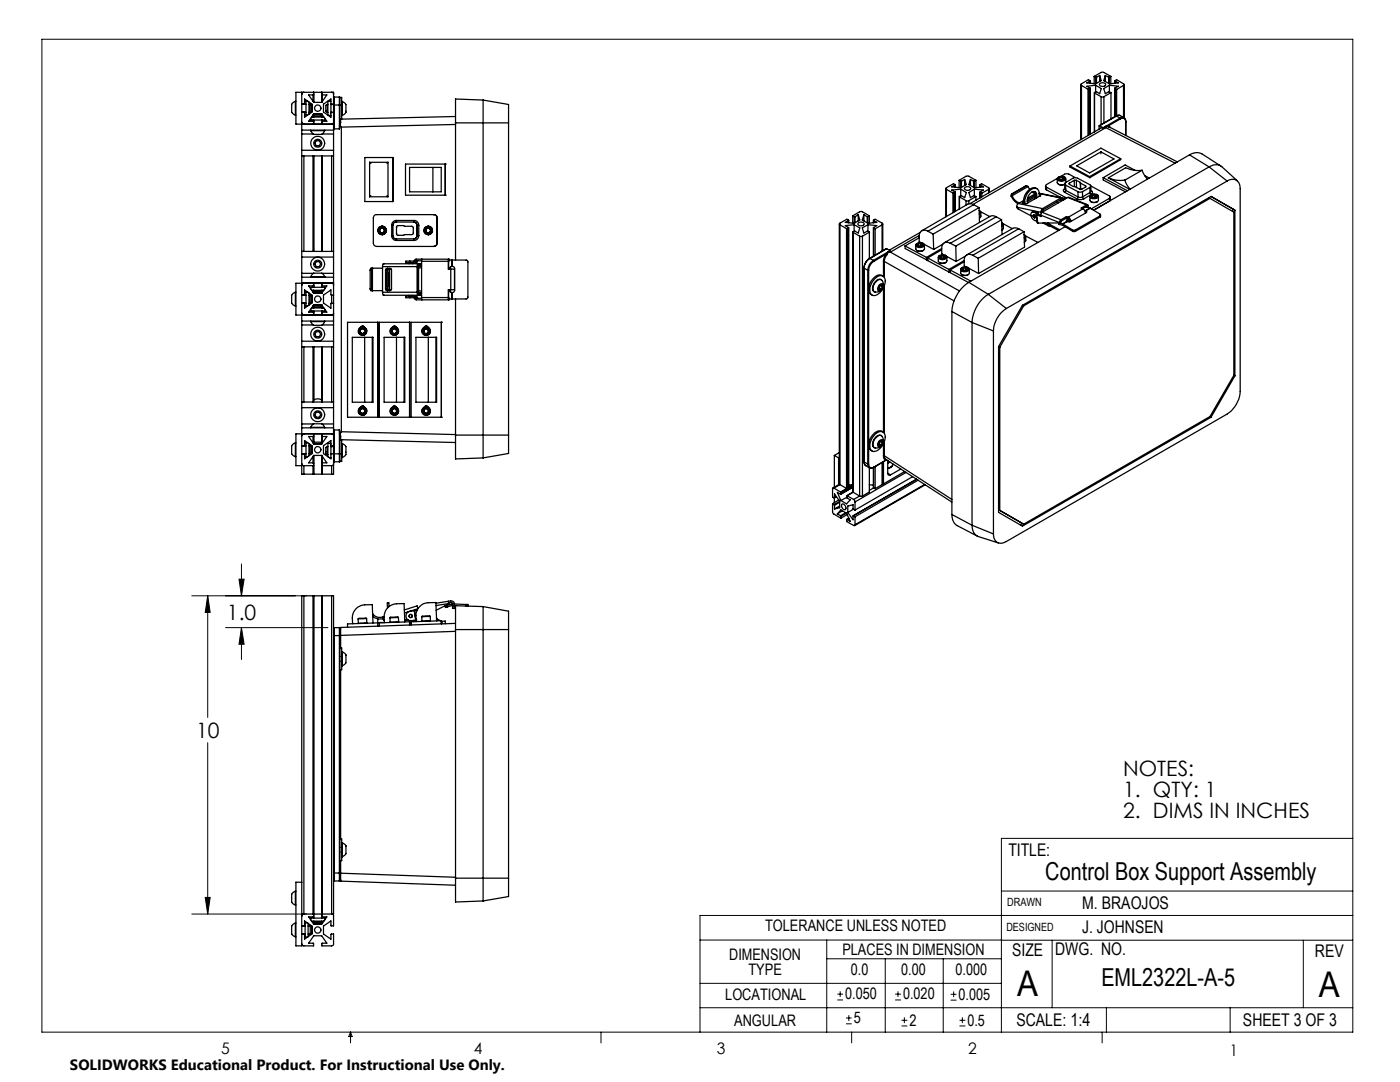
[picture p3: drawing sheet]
<svg xmlns="http://www.w3.org/2000/svg" width="279mm" height="216mm" viewBox="0 0 279 216" stroke-linecap="round" stroke-linejoin="round" font-family="sans-serif">
<g fill="none" stroke="#000" stroke-width=".2">
<path d="M8.4 7.8h261.6v198.2h-261.6zM38.3 118.9h22.9M41.5 118.9v24.3M41.5 118.9l.4 3.3h-.9zM47.7 115.6h1l-.5 3.3zM48.2 112.5v6.4M45 125.2h20.4M48.2 125.2v6.4M48.2 125.2l.5 3.4h-1zM41.5 148.2v34.2M41 179.1h.9l-.4 3.3zM199.8 177.8h70.2"/>
<path d="M270 167.3h-70.2v38.7M38.3 182.4h22.9M139.7 187.6h60.2M139.7 196.2h60.1M165 187.6v18.4M165 191.3h34.8M167.1 199.5h1.1M167.1 198.4h1.1M167.7 197.8v1.1M176.7 191.3v14.7M178.6 199.5h1.2M178.6 198.4h1.2"/>
<path d="M179.2 197.8v1.1M188.2 191.3v14.7M189.7 199.6h1.2M189.7 198.4h1.2M190.3 197.8v1.2M199.8 187.6h70.2M210 187.6v13.5M260.1 187.6v13.5M270 182.7h-130.3v23.3M70 206v2.1M70 206l.3 .8h-.7zM119.9 206v2.1"/>
<path d="M139.7 201.1h130.3M168.8 204.3h1.2M168.8 203.1h1.2M169.4 202.6v1.1M170 206v2.1M179.9 204.7h1.2M179.9 203.6h1.2M180.5 203v1.2M191.5 204.7h1.2M191.5 203.6h1.2M192.1 203v1.2M220 206v2.1"/>
<path d="M220.8 201.1v4.9M245.5 201.1v4.9"/>
</g>
<path d="M48.2 125.2l.5 3.4h-1zM47.7 115.6h1l-.5 3.3zM41.5 118.9l.4 3.3h-.9zM41 179.1h.9l-.4 3.3z" fill="#000"/>
<g fill="none" stroke="#000" stroke-width=".25">
<path d="M60.2 18.4h.4M60.2 18.4v6.4M60.2 18.4h-1.1v6.4h7.5M60.6 18.4l-.2 .1-.2 .3M60.6 18.4h5.6M62.5 18.9v1.3M62.5 18.9h-.9l1 1.5M62.6 18.8l-.1 .1M62.6 18.4v2M64.2 18.4v2M64.2 18.8l.1 .1M64.3 18.9v1.3"/>
<path d="M64.3 18.9h.9l-1 1.5M66.2 18.4l.3 .2 .1 .2M66.2 18.4h.4v76.2h-.4M66.7 19.4v1.6M66.7 19.4l-.1 .1M66.7 19.4h1M67.7 19.4v1.6M67.7 19.4l.1 .1M67.8 19.5l.4-.1v4.4M67.8 19.5v1.5M96.4 20l-5.5-.2v4.7M96.4 20v71.4"/>
<path d="M96.4 20l5.1 .8v3.7M215.7 16.9v11M215.8 17l1.3 .8M215.8 17v10.8M217.1 17.8h.2M217.1 17.8v9.2M217.3 17.8v9.2M217.5 16.2l-.3-.3-1.4 .9v.2M217.5 17.6l-.2 .2M217.5 16.2v.4M217.5 17.6v9.2M217.6 16.1v.5"/>
<path d="M217.6 17.6v9.2M218.4 15.2l1.5-.8h.3l1.5 .8M218.4 15.2v1.5M218.4 15.2l.3 .2M218.4 18.5v7.8M218.4 18.6l1.3 .7M218.4 18.6v7.7M218.7 17l1.1 .7-.3 1-.7-.4-.4 .3M218.7 17l-1.8 .2 .6 .4M218.7 17v1.3M218.7 15.4h.1M218.7 15.4v1.3"/>
<path d="M218.8 15.4v1.3M219.5 15.1l.3 1-1.1 .6-1.8-.2 .6-.3M219.5 15.1l-.7 .3M219.5 15.1v1.2M219.6 16.6l.4-.1 .6 .2a.58 .58 0 0 1-.6 .6 .58 .58 0 0 1-.5-.6zM219.7 19.3h.6M219.7 19.3v5.6M220.3 19.3v5.3M220.6 15.1l-.3 1 1.1 .6M220.6 15.1l.7 .3M220.6 15.1v1.2M221.3 15.4h.1"/>
<path d="M221.3 15.4v1.3M221.4 17l-1.1 .7 .3 1 .7-.4 .4 .2M221.4 17l1.8 .2-.7 .4M221.4 15.4v1.3M221.4 17v1.3M221.7 15.2l-.3 .2M221.7 15.2v1.5M221.7 18.5l-1.4 .8M221.7 18.5v5.2M222.5 16.1v.5M222.5 17.6v5.7M222.5 16.2l.3-.3 1.5 .9-.1 .2"/>
<path d="M222.5 16.2l.7 .3-1.8 .2M222.5 17.6l.3 .3M222.5 16.2v.4M222.5 17.6v5.6M222.8 17.9v5.2M224.2 17l-1.4 .9M224.2 17v6.4M224.4 16.9v6.6M58.9 20.2l-.3 .2a.92 .92 0 0 0-.4 1 1.12 1.12 0 0 0 .3 1.4l.4 .2M58.9 20.2v2.8M58.9 20.2h.2M58.9 23h.2"/>
<path d="M60.2 24.4l.2 .3 .2 .1M60.2 20.8l.6-.1v-.9l1.5 1v1.6l-1.5 1-.1-1M60.2 24.8v1.2M60.2 26v.7M60.2 30v1.1M60.2 26.7v3.3M60.2 31.1v19.1M60.2 22.4h.9M60.2 20.8h.9M60.2 24.8h6.4M60.2 26h6.4M60.2 30h6.4"/>
<path d="M60.2 31.1h6.4M60.2 26.7h2.3M60.6 22.4h.1M60.6 20.8h.1M60.6 31.1v19.1M61.4 20.2h-.3v2.8h.3M61.7 20.4v2.4M61.7 22.4h.2M61.7 20.8h.2M61.9 20.8v1.6M61.9 20.8l.3 .2v1.2l-.3 .2M62 26.1l.2 .3a.86 .86 0 0 0 1.1 .4 1.03 1.03 0 0 0 1.3-.3l.2-.4"/>
<path d="M62 23.6v.4h2.8v-.4M62 26.1h2.8M62 26v.1M62.2 23.4h2.4M62.5 24.2l.1 .1M62.5 22.9v.5M62.5 24v.2M62.5 31.1v19.1M62.6 24.7l-.1 .1M62.6 22.8v.6M62.6 24v.8M62.6 31.1v19.1"/>
<path d="M62.6 22.7v.7M62.6 22.7l-1 1.5h.9M62.6 22.7h1.6M62.6 20.4h1.6M62.8 22.8h1.2l.2 .3h-1.6zM63.1 28.1h.6l.3 .5-.3 .5h-.6l-.3-.5zM64.2 22.7v.7M64.2 24v.8M64.2 31.1v19.1M64.2 22.7l1 1.5h-.9M64.2 24.7l.1 .1M64.2 22.8v.6"/>
<path d="M64.3 26.7h2.3M64.3 24.2l-.1 .1M64.3 22.9v.5M64.3 24v.2M64.3 31.1v19.1M64.8 26v.1M65.3 20.8l-.3 .2v1.3l.3 .1M65.3 20.8v1.6M65.3 20.8h.1M65.3 22.4h.1M65.5 23h.5M66 20.7l.1 .1"/>
<path d="M66 20.2h-.6v2.8M66 20.7v1.8M66 20.7v-.9l-1.4 1v1.6l1.4 1v-.9M66 20.8h.6M66 22.4h.1M66.1 20.8h.5M66.2 20.8h.1M66.2 31.1v19.1M66.6 22.4l-.6 .1M66.6 24.4l-.1 .2-.3 .2M66.6 21h.1M66.6 25.7h.1"/>
<path d="M66.7 21v4.7M66.7 21h1M67.7 21h.1M67.7 21v4.7h-1M67.8 25l.3 .4M67.8 25h.1M67.8 24.4v.6M67.8 24.4l.2 .1M67.8 23.7l.2 .1M67.8 21v3.4M68 24.5l-.2 .5M68 23.8v.7"/>
<path d="M68.1 25.4v60.7M68.2 23h.1M68.2 20.2h.1M68.3 20.2l.2 .2a1.01 1.01 0 0 1 .5 1.3 1.06 1.06 0 0 1-.7 1.3M68.3 20.2v2.8M72.8 31.4h5.6v8.8h-5.6zM73.8 39.3h3.6M73.8 32.4h3.6M73.8 32.4v6.9M73.8 32.4l.2 .2M74 39l-.2 .3M77.2 39l.2 .3"/>
<path d="M77.4 32.4v6.9M77.4 32.4l-.2 .2M78.4 31.4v8.8M86.4 33.4h-4.7v4.9h4.7M86.4 33.4h1.7v4.9h-1.7M86.4 33.4v4.9M88.9 32.7h.1M88.9 38.9h.1M88.9 32.7v6.2M88.9 32.7h-8v6.2h8M90.9 24.5v27.4M90.9 24.5h10.6"/>
<path d="M90.9 23.2l-22.9 .6M90.9 24.8l-22.8 .6M101.5 24.5v62.3M188.8 37.6v5.7M188.9 37.8l1.3 .7M188.9 37.8v5.4M190.2 38.5h.1M190.2 38.5v3.9M190.3 38.5v3.9M190.6 36.9v.5M190.6 38.3v3.9M190.6 38.4l-.3 .1"/>
<path d="M191.4 36l1.7-.9 1.7 .9M191.4 36v1.4M191.4 36l.3 .2M191.5 39.2v2.5M191.5 39.3l1.3 .7M191.5 39.3v2.4M191.7 39.1l-.2 .2M191.7 37.7l1.2 .7-.4 1-.8-.3M191.7 37.7l-1.8 .2 .7 .5M191.7 37.5l-1.8-.2 .7-.4-.3-.2-1.4 .8-.1 .1 .1 .2M191.7 36.2h.2M191.7 36.2v1.3"/>
<path d="M191.7 37.7v1.4M191.9 36.2v1.2M192.5 37.5a.63 .63 0 0 1 .7-.3 .63 .63 0 0 1 .5 .5 .64 .64 0 0 1-.7 .3 .64 .64 0 0 1-.5-.5zM192.5 35.8l.4 1-1.2 .7M192.5 35.8l-.6 .4M192.5 35.8v1.2M193.7 35.8l.6 .4M193.7 35.8l-.3 1 1.1 .7M193.7 35.8v1.2M194.3 36.2h.2M194.3 36.2v1.2M194.5 37.7l-1.1 .7 .3 1 .8-.3"/>
<path d="M194.5 37.7l1.8 .2-.7 .5M194.5 39.1l.3 .1M194.5 36.2v1.3M194.5 37.7v1.4M194.8 39.2l-1.4 .8M194.8 36l-.3 .2M194.8 36v1.4M194.8 39.2v.8M195.6 36.9v.5M195.6 38.3v1.2M195.6 36.9l.3-.2 1.4 .8 .1 .1-.1 .2M195.6 36.9l.7 .4-1.8 .2"/>
<path d="M195.6 38.4l.3 .2M195.6 38.4v1.1M195.9 38.6v.7M197.3 37.8l-1.4 .8M197.3 37.8v.7M197.4 37.6v.8M201.8 39.2l.6 .8 .8 .6M202 38.7l-.2 .1v.4M202 39.1h.1M202 39.1a2.15 2.15 0 0 0 1.4 1.4M202 39.1l-.2 .1M202.1 38.6l-.1 .5"/>
<path d="M202.1 38.6l-.1 .1M204.6 37.1l-2.6 1.6M204.7 37.1h-.1M204.9 37.1h-.3M205.2 37.2l.3 .6M205.2 37.2l-.4-.1-2.7 1.5M205.2 37.2l-3.2 1.9M206 38.3l.6 .4M206.5 38.2l.2 .6-.3 .9M206.6 39.3l-1.6 .9M206.6 38.7l-1.5 .8M206.7 38.6l-.1 .1"/>
<path d="M206.7 38.9l-1.7 1M206.8 39.5l.1-.3a.71 .71 0 0 0-.3-.9 .71 .71 0 0 0-.9 .2l-.6 .9-.1 .6 .1 .5M206.9 37.6a1.42 1.42 0 0 0-1.9 .7l-.5 .7-.2 1.2M207.4 38.6l4.5 .9M207.4 39.2v-.6a.95 .95 0 0 0-.5-1 .95 .95 0 0 0-1.2 .3l-.8 .9-.3 .7-.1 .8M207.4 38.8l.2 .1M207.4 39.1h.1M207.4 38.6l4.3 .9M207.6 38.9v.2l-2.7 1.5h-.8v-.2M207.6 38.9v.2M208.7 37.1v.6l.1 .2M208.8 37.4l4.1 2.1"/>
<path d="M208.8 37.4v.5M208.8 37.9l3 1.5M211 35.7v.7a1.07 1.07 0 0 0 1.5 .4M211 35.6l-2.2 1.2a.29 .29 0 0 0-.1 .3 .29 .29 0 0 0 .1 .3M211.2 35.4a.79 .79 0 0 1 1.4 .3 .98 .98 0 0 1-1.5 0zM211.2 36.8l.6 .1 .7-.1M211.2 39.3l.3 .1M211.3 35.7l.5 .2 .4-.1M211.3 35.7l.2 .1M211.5 39.4h.1M211.5 35.4l-.2 .3M211.5 35.4v.4"/>
<path d="M211.7 39.9h.3M211.7 39.5a.41 .41 0 0 1 .6 .4M211.7 35.2l.8-.5h.6l1.5 .8M211.7 39.5l-3.6 2.1M212 35.3l.3 .2M212 35.3l-.5 .1M212 35.3v.6M212 39.9l-.2-.1-3.7 2.1-.1 .4M212 39.9v.1M212.1 39.6h.7M212.3 39.7h-.1M212.3 39.7h.1"/>
<path d="M212.3 39.7v.1v-.1M212.3 35.5l-.1 .3M212.4 35.3h.1a.34 .34 0 0 1 .1 .6 1.02 1.02 0 0 1-1.6-.2l.3-.4M212.4 39.7h.1M212.4 39.7v.1M212.5 36.8h.1M212.5 37.6a.38 .38 0 0 0-.3 .4 .38 .38 0 0 0 .3 .4M212.5 36.7v1M212.5 38.4l2.4 1.3M212.5 37.7h.1M212.5 37.7l.2 .3M212.5 37.6h.1"/>
<path d="M212.7 36.9a.26 .26 0 0 1-.2-.2 .26 .26 0 0 1 .2-.3l1.4-.8 .6-.1 2.8 1.4a.29 .29 0 0 1 .2 .2 .29 .29 0 0 1-.2 .3M212.7 36.9l2.4 1.3M212.7 36.9v1.1M212.7 38l-.2 .4M212.7 35.7v.7M212.7 38l2.5 1.3M213.1 39.4h.2l3.8 1.5M213.1 39.4l3.8 1.5M213.1 39.4l-5.1 3M213.4 36.5l-.1 .1 .1 .2M213.4 36.5v.3M213.4 36.8l1.1 .4"/>
<path d="M213.5 33.1v.2l4 2.2M213.5 33.1l4 2.1M214.4 36h.4M214.4 36l-1 .5M214.4 36v1.2M214.5 37.2l1.1 .6 1-.5M214.8 36l.8 .4M214.8 36v1.4M214.9 33.1l4.8-2.8 2.6 1.4-4.8 2.8zM214.9 39.7l.5 .1 .9-.1M215.1 38.2l.3 .1 .6-.1M215.1 38.2l.1 1.1"/>
<path d="M215.2 39.3l.3 .1 .5-.1M215.2 39.3l-.3 .4M215.6 36.4v.1l1 .6M215.6 36.4l.1 1.4M216 39.3l.3 .4M216 38.2v1.1M216.6 37.1v.2M217.5 35.2v.3M217.5 38.4l.3 .4M217.5 37.4l-1.5 .8M217.5 37.4v1M217.5 38.4l-1.5 .9"/>
<path d="M217.7 38.2h.1M217.7 38.9l.7-.2 .5 .1 .2 .3a.88 .88 0 0 1-1.5 .1zM217.7 38.2v-1.1l3.7 2a.26 .26 0 0 1 .2 .2 .26 .26 0 0 1-.2 .3M217.7 38.2l-.2 .2M217.7 38l.1 .1M217.8 38.1a.38 .38 0 0 1 .3 .3 .38 .38 0 0 1-.3 .4M217.8 38.1h-.1M217.8 38.8l-1.5 .9M217.8 39.2l.5 .2 .4-.1M217.8 39.2l.2 .1M218 38.9l-.2 .3M218 38.9v.4"/>
<path d="M218.5 38.8l.4 .2M218.5 38.8l-.5 .1M218.5 38.8v.6M218.9 39l-.2 .3M218.9 38.8l.3 .3a1 1 0 0 1-1.7 .1l.3-.4M219.2 39.2v.7a.99 .99 0 0 1-1.7 0v-.7M219.4 25.1v.7M219.4 25.1l.8 .4M219.7 30.3v.4M220.2 25.5h-.5l-26.1 15.1M220.2 25.5h.1M220.2 35.5v.4l4.4 2.4"/>
<path d="M220.2 35.5l4.8 2.6M220.7 25.2h.1M220.7 25.2v.3M220.7 25.2l.5 .1M220.7 25.2l-.5 .3M220.7 25.5l-26.5 15.3M220.7 25.5l13.8 7.1M221.2 35.5a5.7 5.7 0 0 0 3.3 .4M221.2 25.1l-.5 .1M221.2 25.1v.2M221.2 25.1l.4 .4M221.2 35.5l4.3 2.3"/>
<path d="M221.2 25.3l13.8 7M221.4 39.6l-3.6 2.1M221.4 39.6v.5M221.6 39.3v.6l-.2 .2M222.7 23.1h.1M222.7 23.1l-3.3 2M222.8 23.1l-3.4 2M222.8 23.1l.7 .5M223.5 23.6l.1 .1M223.5 23.6l-3.3 1.9M223.6 23.1l-.4-.1-.5 .1M223.6 23.1l-.4-.1-.4 .1"/>
<path d="M223.6 23.1l.7 .4M223.6 23.7a.62 .62 0 0 1 .8-.1 .62 .62 0 0 1 .2 .7h.1M223.6 23.7l-2.4 1.4M223.7 31.7l-6.2 3.5M223.7 31.7v.2l-6.2 3.6M223.7 31.7l-4-2.1-6.2 3.5M224.3 23.5l.3 .3 .1 .5M224.3 23.5l-.4-.1-.4 .2M224.5 35.9l.4 .9 .6 .9M224.7 24.3v2.8M226.6 34l-2.1-1.1-4.3 2.6M227.9 34l1.1 1.8"/>
<path d="M227.9 34a5.7 5.7 0 0 1-3.3-.5l-3.4 2M227.9 34l-3.4 1.9M228.4 35l1 .5M237.4 30.9a2.4 2.4 0 0 1 2.5-.2l3.7 2.4M237.4 30.9l-19.1 11 3.1-1.8M237.4 30.9l3.9 2.4M241.2 39.4l.3 .2M241.3 33.3a2.19 2.19 0 0 1 2.5 0l3.1 2.8M241.3 33.3l-44.1 25.4M241.3 33.3l3.6 2.8M241.5 39.6l-37.2 21.4M241.5 39.6l4.7 2.7v32.6"/>
<path d="M241.7 39.2l4.8 2.7M241.7 39.2l-37.7 21.7M241.7 39.2l4.3 2.5M244.9 36.1a1.6 1.6 0 0 1 1.8-.1 1.6 1.6 0 0 1 .8 1.6v40.5a5.8 5.8 0 0 1-2.6 4.5l-44.1 25.5a1.57 1.57 0 0 1-1.8 .1 1.57 1.57 0 0 1-.7-1.7M244.9 36.1l-44.1 25.5M58.9 58.3l-.3 .2a.92 .92 0 0 0-.4 1 1.12 1.12 0 0 0 .3 1.4l.4 .2M58.9 58.3v2.8M58.9 58.3h.2M60.2 58.9l.6-.1v-.9l1.5 1v1.6l-1.5 1-.1-1M60.2 55.3v1.2M60.2 54.5v.8M60.2 50.2v1.1"/>
<path d="M60.2 51.3v3.2M60.2 56.5v6.4M60.2 58.9h.9M60.2 56.5h6.4M60.2 55.3h6.4M60.2 51.3h6.4M60.2 50.2h6.4M60.2 54.5h2.3M60.6 56.5l-.2 .1-.2 .3M60.6 58.9h.1M61.4 58.3h-.3v2.8h.3M61.7 58.5v2.4"/>
<path d="M61.7 58.9h.2M61.9 58.9v1.6M61.9 58.9l.3 .2v1.2l-.3 .2M62 55.2l.2-.3a.91 .91 0 0 1 1.1-.4 1.03 1.03 0 0 1 1.3 .3l.2 .4M62 57.6v-.3h2.8v.3M62 55.2h2.8M62 55.2v.1M62.2 57.9h2.4M62.5 57v.3M62.5 57.9v.4M62.5 57h-.9l1 1.5M62.6 56.9l-.1 .1"/>
<path d="M62.6 56.5v.8M62.6 57.9v.6M62.6 58.2h1.6l-.2 .3h-1.2zM62.6 58.5h1.6M63.1 52.2h.6l.3 .5-.3 .5h-.6l-.3-.5zM64.2 56.5v.8M64.2 57.9v.6M64.2 56.9l.1 .1M64.3 54.5h2.3M64.3 57v.3M64.3 57.9v.4M64.3 57h.9l-1 1.5"/>
<path d="M64.8 55.2v.1M66.1 58.9l-.1-1-1.4 1v1.6l1.4 1v-1h.1M66.1 58.9h.5M66.2 56.5l.3 .2 .1 .2M66.2 58.9v1.6M66.6 56.5h-7.5v6.4h7.5M73.9 57.6l.1 .4h2.3M73.9 53.9h.3M73.9 57.6h.3M73.9 53.9v3.7M74.2 53.9l.1-.4v4.5l-.1-.4M74.2 53.9v3.7"/>
<path d="M75.7 46l.3 .4M75.7 46h.1M76 46.4h.5M76 45.5h.5M76 45.5l-.3 .5M76.2 45.1a.86 .86 0 0 1 .9 .9 .86 .86 0 0 1-.9 .8M76.3 58.3l.2 .6M76.3 53.5h-2.3l-.1 .4M76.3 58.3h7M76.3 53.2v5.1M76.3 53.2h7M76.5 45.5l.2 .5"/>
<path d="M76.5 58.9h.1M76.5 52.6l-.2 .6M76.5 52.6h.1M76.5 58.9h7.2M76.5 52.6h7.2M76.7 46l-.2 .4M76.9 53.9v-.1l.3-.2h.7l.2 .2v3.9l-.2 .3h-.7l-.3-.4M76.9 53.9v3.7M76.9 57.6h.1M76.9 53.9h.1M77 57.6l.1 .3 .3 .1M77 53.9v3.7"/>
<path d="M77.4 53.6l-.3 .1-.1 .2M77.7 53.7v4.1M77.7 54.4v2.7zM77.8 53.7h-.4l-.1 .7v3.2l.1 .2h.4M77.8 57.8h.3M77.8 53.7h.3M77.8 53.7v4.1M78.2 47a.96 .96 0 0 0 .9 1M78.2 44.9h.2M78.2 47h.2M78.2 44.9v2.1M78.4 47a.6 .6 0 0 0 .7 .7"/>
<path d="M78.4 44.9v2.1M79.1 44.3a.6 .6 0 0 0-.7 .6M79.1 44.3h3.5M79.1 47.7h3.5M79.1 47.7v.3M79.1 45.3l.2-.3h1.2l.3 .2h1.4l.3 .2v1.2l-.3 .2-2.9 .2-.2-.4M79.1 44v.3M79.1 44a.96 .96 0 0 0-.9 .9M79.1 45.3v1.3M79.1 44h3.5M79.1 48h3.5M79.1 45.3h.1"/>
<path d="M79.1 46.6h.1M81.6 52.4v.2M81.6 58.9v.2M81.8 59.1h1.2l.3 .3M81.8 59.1h-.8v.3h.8M81.8 52.1h-.8v.3h.8M81.8 59.4h.9M81.8 52.1v.3M81.8 59.1v.3M81.8 52.1h.9M82.3 52.4v.2M82.3 58.9v.2"/>
<path d="M82.6 44.3a.6 .6 0 0 1 .6 .6M82.6 47.7v.3M82.6 44v.3M82.6 44a.96 .96 0 0 1 1 .9M82.7 59.4l.3 .4h6.5M82.7 59.4h.1M82.7 59.1l.3 .3M82.7 52.1h.1M83 59.4l1.1 .1M83 52.1l-.3 .3M83 52.1h.1M83 59.4h.1"/>
<path d="M83 59.4h.3M83 52.1h.3M83.2 47a.6 .6 0 0 1-.6 .7M83.2 44.9h.1M83.2 44.9v2.1M83.2 47h.1M83.2 44.9h.4M83.2 47h.4M83.3 58.3l.1 .6M83.3 53.2v5.1M83.3 59.4l.1 .1M83.3 52.1l-.2 .3h-1.3"/>
<path d="M83.3 52.1h.1M83.3 59.4h.1M83.3 53.4h.8M83.3 58.1h.8M83.3 53.7h.2M83.3 57.8h.2M83.4 52l-.1 .1M83.4 53.1h.7M83.4 58.4h.7M83.4 52.6l-.1 .6M83.5 52.6v.5M83.5 53.4v4.7"/>
<path d="M83.5 58.4v.5M83.6 47a.96 .96 0 0 1-1 1M83.6 44.9v2.1M83.7 53h-.3l-.1 .2v5.1l.1 .3h.3M83.7 58.9h.4M83.7 58.6h.4M83.7 53h.4M83.7 52.6h.4M83.7 52.6v.4M83.7 58.6v.3M84.1 59.4l.1 .4M84.1 52l-1.1 .1"/>
<path d="M84.1 52.1h5.4M84.1 59.4h5.4M84.1 52.1v7.3M84.2 51.7l-.1 .4M84.9 46l.3 .4M84.9 46h.1M85.2 46.4h.5M85.2 45.5h.5M85.2 45.5l-.3 .5M85.4 45.1h.1M85.4 46.8h.1M85.5 45.1a.86 .86 0 0 1 .8 .9 .86 .86 0 0 1-.8 .8"/>
<path d="M85.7 45.5l.2 .5M85.9 46l-.2 .4M86.6 42.8a.6 .6 0 0 1 .6 .7M87.2 48.5a.66 .66 0 0 1-.6 .7M87.2 43.5h.1M87.2 48.5h.1M87.2 43.5v5M87.2 43.5a.66 .66 0 0 0-.6-.7h-11.5a.66 .66 0 0 0-.6 .7v5l.1 .4 .3 .2 11.7 .1 .5-.3 .1-.4M89.5 59.4v.4M89.5 52.1v1.6h.5M89.5 57.8v1.7M89.5 59.5h.1"/>
<path d="M89.5 59.8h.1M89.5 51.7v.4M89.5 51.7h.1M89.5 52h.1M89.5 52v1.7M89.5 51.7h-6.6l-.2 .4M89.5 51.7v.3M89.5 59.5v.3M89.5 59.7h.7M89.5 51.9h.7M89.7 57.9l.1 .3 .4 .2M89.7 53.6h.1"/>
<path d="M89.7 57.9h.1M89.7 53.6v.1M89.7 57.8v.1M89.8 57.9l.1 .3 .3 .2M89.8 53.6v.1M89.8 57.8v.1M90 53.7h.7v4.1h-.7M90 53.7v4.1M90 57.8h-.5v1.6M90.2 51.9h.1M90.2 53.1l-.4 .3-.1 .2M90.2 59.7h.1"/>
<path d="M90.2 53.1h.1M90.2 51.9v1.2M90.2 58.4v1.3M90.2 58.4h.1M90.2 53.1l-.3 .2-.1 .3M90.3 53.1l.3 .1 .1 .4v4.4l-.1 .3-.3 .1M90.3 51.9h2.8l.3 .2v7.3l-.4 .3h-2.7M90.3 51.9v1.2M90.3 58.4v1.3M90.9 59.7v27.1M167.5 44.7v51.9l.1 .1M167.6 44.9l1.3 .7"/>
<path d="M167.6 44.9v51.8M168.9 45.6h.2M168.9 45.6v51.9M169.1 45.6v51.9M169.3 44l-.3-.3-1.4 .9v.3M169.3 45.5l-.2 .1M169.3 44l-.6 .4 1.8 .2M169.3 44v.4M169.3 45.5v51.8M169.4 45.4l-.1 51.9M169.4 44v.5M170.2 43.1l1.6-.9 1.7 .9"/>
<path d="M170.2 43.1l.3 .2M170.2 43.1v1.4M170.2 46.3l.1 51.9M170.3 46.3l1.3 .8M170.5 44.8l1.1 .7-.3 1-.8-.4M170.5 44.8l-1.8 .2 .6 .5M170.5 44.8v1.3M170.5 43.3h.1M170.5 46.1l-.2 .2M170.5 43.3v1.3M170.6 43.3v1.2M171.3 42.9l.3 1-1.1 .7"/>
<path d="M171.3 42.9l-.7 .4M171.3 42.9v1.2M171.4 44.4l.4-.1a.47 .47 0 0 1 .6 .5 .66 .66 0 0 1-.7 .3 .66 .66 0 0 1-.5-.5zM171.6 47.1h.5M171.6 47.1v51.9M172.1 47.1v51.9M172.4 42.9l-.3 1 1.1 .7 1.8-.2-.7-.4 .4-.3 1.4 .9-.1 .3M172.4 42.9l.7 .4M172.4 42.9v1.2M172.4 53.4l.1 .1M172.4 53.4v38.7M172.5 53.5l.7 .4"/>
<path d="M172.5 53.5v38.7M173.1 43.3h.1M173.1 43.3v1.2M173.2 53.9h.2M173.2 43.3v1.3M173.2 53.9v38.7M173.2 44.8l-1.1 .7 .3 1 .7-.4 .4 .2M173.2 44.8l1.8 .2-.7 .5M173.2 44.8v1.3M173.4 53.9v3.4M173.4 58.1v30.3M173.5 46.3l-1.4 .8"/>
<path d="M173.5 43.1l-.3 .2M173.5 43.1v1.4M173.5 46.3v5.3M173.5 51.6a2.25 2.25 0 0 0-1.1 1.8M173.5 51.6h.1M173.6 51.6a2.29 2.29 0 0 0-1.1 1.9M173.6 51.6l.7 .4M174.3 52a2.42 2.42 0 0 0-1.1 1.9M174.3 52l.1 .1M174.3 44v.5M174.3 45.4v5.7M174.3 45.5l.4 .1"/>
<path d="M174.4 52.1a2.35 2.35 0 0 0-1 1.8M174.7 45.6v5.3M174.7 55.5a1.07 1.07 0 0 1 1.5-.4 1.07 1.07 0 0 1 .4 1.4 3.1 3.1 0 0 1-2.2 2.5 .99 .99 0 0 1-.8-1.3l.4-1.2zM174.8 56.2a.79 .79 0 0 1 1-.4 .79 .79 0 0 1 .5 .9 1.44 1.44 0 0 1-1.9 1.5l-.2-.5 .1-.6zM175.5 57.4l-.2 .1M175.5 57.4l.4 .3M175.5 56.8l.6-.2a.85 .85 0 0 1 0 1 .85 .85 0 0 1-.9 .4v-.4zM175.7 56.9h.1M175.7 56.9l-.2 .5M175.7 56.9l.4 .3M175.9 55.8a1.19 1.19 0 0 0-1.6 .9l-.1 .4a.82 .82 0 0 0 .3 1.1M176 44.9l-1.3 .7"/>
<path d="M176 44.9v5.2M176.1 57.2l-.2 .5M176.1 57.2l-.1-.4-.5 .2-.2 .5 .2 .3 .4-.1M176.2 44.7v5.3M176.2 55.1a1.36 1.36 0 0 0-2 .5 2.28 2.28 0 0 0-.4 3.1l.2 .2M176.3 52.2h.2M176.3 52.2v2.9M176.3 57.4v28.9M176.5 52.2l13.9 7.8M176.5 52.2v3.2M176.5 57v29.5M176.8 50.7l-.3 .6-.2 .9"/>
<path d="M176.8 50.7l.2 .1M176.8 50.7l-2.4 1.4M177 49.6l-3.5 2M177 49.6l-3.4 2M177 49.6l.7 .4M177 50.8l-.4 .8-.1 .6M177.2 50.3l-.4 .4M177.2 50.3h.1M177.2 50.3l-.2 .5M177.7 50l-.5 .3M177.7 50l-3.4 2M177.7 50.3h-.5"/>
<path d="M177.7 50.3l13.8 7.8M180.6 49.1l.1 .5 4.2 2.3M180.6 49.1l4.3 2.3M183 48.6a.78 .78 0 0 1 1.3 .3 .98 .98 0 0 1-1.5 0zM183.1 48.9l.3 .2 .6-.1M183.1 48.9l.2 .2M183.2 48.6l-.1 .3M183.2 48.6l.1 .4M183.4 47.4l-2.8 1.7M183.4 47l-5.7 3.3M183.6 46.4l-6.1 3.5M183.7 48.5l.4 .3"/>
<path d="M183.7 48.5l-.5 .1M183.7 48.5l.1 .6M184.1 48.8l-.1 .2M184.2 48.5l.3 .4a1 1 0 0 1-1.8 0l.4-.3M184.3 50l-.5 .1-.8-.1M184.4 48.7l1.9 1.1M184.5 48.9v.7a1.02 1.02 0 0 1-1.7 .1l-.1-.8M184.9 51.4v.5M185.1 51.5v.5l4.3 2.3M185.1 51.8l-.2 .1M185.1 51.5l4.3 2.3M185.2 46.1a1.08 1.08 0 0 0-1.3 0 1.08 1.08 0 0 0-.5 1.2v.9l.4 .2"/>
<path d="M185.2 46.1l1 .6M186.2 46.7l.1 3.1M187.5 51a.81 .81 0 0 1 1.3 .3 .94 .94 0 0 1-1.4 0zM187.6 51.3a.62 .62 0 0 0 .9 .1M187.6 51.3l.2 .2M187.7 51l-.1 .3M187.7 51v.5M187.9 49.6l-3 1.8M187.9 49.8l-2.8 1.7M188.2 48.7l-1.9 1.1M188.2 51l.4 .2M188.2 51h-.5"/>
<path d="M188.2 51v.5M188.6 51.2l-.1 .2M188.6 50.9l.1 .1a.38 .38 0 0 1 .3 .4 .38 .38 0 0 1-.3 .3 .84 .84 0 0 1-1.4-.5l.2-.2M188.8 52.4l-.7 .2-.6-.2M188.9 51.2l1.9 1M188.9 51.3l.1 .7a1.04 1.04 0 0 1-1.7 .1v-.7M189.4 53.8v.5M189.6 53.9v.5l3.7 2M189.6 53.9l4.1 2.2M189.6 54.2l-.2 .1M189.7 48.5a1.09 1.09 0 0 0-1.3 0 1.09 1.09 0 0 0-.5 1.2l.1 .9 .3 .2M189.7 48.5l1 .6"/>
<path d="M190.7 49.1l.1 3.1M191.9 53.4a.84 .84 0 0 1 1.4 .4 .87 .87 0 0 1-1.5-.2zM192 53.4l-.2 .2a.81 .81 0 0 0 .5 .7 .81 .81 0 0 0 .8-.2l.2-.1a.35 .35 0 0 0 .1-.4 .35 .35 0 0 0-.3-.2M192.1 53.7a.62 .62 0 0 0 .8 .1M192.1 53.7l.2 .2M192.2 53.4l-.1 .3M192.2 53.4v.5M192.4 52.2l-2.8 1.7M192.4 52l-3 1.8M192.7 51.1l-1.9 1.1M192.7 53.4l.4 .2M192.7 53.4h-.5"/>
<path d="M192.7 53.4v.5M192.8 40h.6M192.8 40v.9M193.1 53.6l-.2 .2M193.2 54.8l-.4 .2-.8-.2M193.2 54.8h.1M193.4 56.3a7.4 7.4 0 0 0-3.4 5.9M193.4 56.3l3.8 2.4M193.4 40v.6M193.4 53.6l1.9 1M193.4 53.7l.1 .8a1.02 1.02 0 0 1-1.8 0v-.7M194.1 50.9a1.11 1.11 0 0 0-1.2 0 1.11 1.11 0 0 0-.5 1.2v1l.4 .2"/>
<path d="M194.1 50.9l1.1 .6M194.3 40.9a1.25 1.25 0 0 0-1.2-.2l-9.1 5.3M194.3 40.9l-9.1 5.2M194.3 40.9l1.1 .5M195.2 51.5l.1 3.1M195.4 41.4l-9.2 5.3M195.4 41.4l.1 3M195.4 42.6l.2-.2-.1-.3a.33 .33 0 0 1 .1 .6l-.2 .1M195.5 43.5h.1M195.7 42.2l1.8 1M195.7 42.4l.1 .8-.3 .3M197.2 58.7a7.1 7.1 0 0 0-3.2 5.6"/>
<path d="M197.2 58.7l3.6 2.9M198.8 43.3a1.18 1.18 0 0 0-1.2-.1l-9.1 5.2M198.8 43.3l-9.1 5.2M198.8 43.3l1.1 .6M199.9 43.9l-9.2 5.2M199.9 43.9l.1 2.9M199.9 45l.2-.3-.1-.2a.33 .33 0 0 1 .1 .5l-.2 .2M200 45.9h.1M200.2 44.6l1.8 1M200.2 44.8v.8l-.2 .3M202.9 41.3l.2 .4 2.7 1.4M202.9 41.3h.1"/>
<path d="M202.9 41.3l4.9 1.1M203.2 40.6l-.2 .3-.1 .4M203.2 40.6l4.9 1M203.3 45.6l-.7-.1-.5 .1-9.2 5.3M203.3 45.6l-9.2 5.3M203.3 45.6l1.1 .6M203.4 40.5l-.2 .1M204.1 40.4l.1 .2M204.3 40.2v.4M204.3 40.2l.2 .1M204.3 40.3l-.2 .1M204.3 40l-.9 .5"/>
<path d="M204.4 46.2l.1 3.1-9.2 5.3M204.4 46.2l-9.2 5.3M204.4 47.4l.2-.3-.2-.3 .2 .2a.36 .36 0 0 1-.2 .6M204.5 40.3v.4M204.6 47.1l2.5 1.3M204.7 47.2v.8l-.2 .3M206.2 42.9a.28 .28 0 0 1 .4 .2 .28 .28 0 0 1-.2 .3l-.2-.2zM206.3 42.9a.3 .3 0 0 1 .3 .2 .3 .3 0 0 1-.2 .4l-.2-.3zM206.3 42.3a.51 .51 0 0 0-.6 .3 .51 .51 0 0 0 .1 .6l.3 .5 .9 .5M206.3 42.3l.6 .3M206.5 42.2l.7 .3v.2M206.5 42.2l-.6 .2"/>
<path d="M206.5 42.2l-.2 .1M206.8 42.8l.2 1.6M206.9 42.6l-.1 .1 .1 .2M206.9 42.6h.1M206.9 42.9l.2 1.6M206.9 42.9l.9 .3-.1-.3M207 44.4l.1 .1M207.1 42.7h.1M207.1 42.7l.6 .3M207.1 42.7v.1M207.2 42.7v.1M207.2 42.5l.1 .3"/>
<path d="M207.7 42.9l3.8 1.5M207.8 42.4v.1M208 42.4l-.2 .1-.1 .4M208 42.4l3.7 1.5M208.1 41.6l-.3 .3v.5M208.1 44.5l1.1 .5M208.5 44.5l.6 .3M209.1 44.8l.1 .3 .3-.1M209.1 44.5v.3M209.3 44.7l.2 .1M209.3 44.5v.2M209.5 44.8l2 1.1"/>
<path d="M209.5 45l1.7 1M209.5 44.8v.2M211 40.3l.2 .2M211.2 44.5l.2 .3M211.3 44.5h.1M211.3 44.5l.1 .3M211.3 44.5l.8 .2M211.4 44.8l.7 .1 2 1.2M211.5 44.4v.1M211.5 44.5h-4.4M211.7 43.9l-.2 .5M212.1 44.7h.1"/>
<path d="M212.1 44.7l2 1.2M212.6 45.2l-19.2 11.1M212.8 43.2l.4 .2M212.8 43.2l-1.1 .7M212.8 43.2l.1 .3M212.9 43.5l-1.2 .6-.2 .4M212.9 43.5l.5 .3 .1 .5M212.9 44.2l-.8 .5M212.9 44.2h.1M213 43.9l-.2 .1 .1 .2M213 43.9v.3M213 44.2h.7"/>
<path d="M213 44.2l-.9 .5M213 44.2h.1M213.2 43.4l.4 .3 .1 .5M213.3 43.7l-.3 .2M213.5 43.9l-.5 .3M214.1 45.9h.5M214.1 46.1l.5 .1M214.1 45.9v.2M214.6 45.9v.3M216.1 41.7l.4 .3 .1 .5M216.1 41.7l-2.9 1.7M216.5 42h.1"/>
<path d="M216.6 41.3l.9 .2M216.6 42.3h.1M216.6 42l.1 .1M216.7 41.3h.3M216.7 42.1l.2 .1-.2 .3-3 1.7M216.7 42.3h.1M216.7 42.3l.1 .1M216.9 40.9h.2l.1 .2M216.9 40.9l-1.1 .6 .3 .2M216.9 41.2h.1M217 41.2h-.1l-.9 .4M217 41.2v.1"/>
<path d="M217.2 41.1h.1M217.2 41.1l-.2 .2M217.5 41.5l.1 .1M217.5 41.5l-.9 .5M217.6 41.6l1.9 1.1 .1 .2-.1 .2M217.6 41.6l-.9 .5M217.8 41.7h.1M219 40.2l-.7 .2-.6-.1M219.5 43.1l-4.9 2.8M219.5 43.1v.2M219.5 43.3l-4.9 2.9M219.6 42.9l-.1 .4"/>
<path d="M246 41.7v.5M246 41.7l.5 .2M246.5 41.9v33.1M58.9 61.1h.2M60.2 62.5l.2 .3 .2 .1M60.2 62.9v1.2M60.2 64.1v.7M60.2 68.1v1.1M60.2 64.8v3.3M60.2 69.2v11M60.2 60.5h.9M60.2 62.9h6.4"/>
<path d="M60.2 64.1h6.4M60.2 68.1h6.4M60.2 69.2h6.4M60.2 64.8h2.3M60.6 60.5h.1M60.6 69.2v11M61.7 60.5h.2M62 64.2l.2 .3a.86 .86 0 0 0 1.1 .4 1.03 1.03 0 0 0 1.3-.3l.2-.4M62 61.7v.4h2.8v-.4M62 64.2h2.8M62 64.1v.1M62.2 61.5h2.4"/>
<path d="M62.5 62.3l.1 .1M62.5 61v.5M62.5 62.1v.2M62.5 69.2v11M62.6 62.8l-.1 .1M62.6 60.9v.6M62.6 62.1v.8M62.6 69.2v11M62.6 69.2l.1 10.6a1.48 1.48 0 0 1 1.5 0v-10.6M62.6 60.8v.7M62.6 60.8l-1 1.5h.9M62.6 60.8h1.6"/>
<path d="M62.8 60.9h1.2l.2 .3h-1.6zM63.1 66.2h.6l.3 .5-.3 .5h-.6l-.3-.5zM64.2 60.8v.7M64.2 62.1v.8M64.2 60.8l1 1.5h-.9M64.2 62.8l.1 .1M64.2 60.9v.6M64.2 69.2v11M64.3 64.8h2.3M64.3 62.3l-.1 .1M64.3 61v.5M64.3 62.1v.2"/>
<path d="M64.3 69.2v11M64.8 64.1v.1M66.1 60.5h.5M66.2 69.2v11M66.6 62.5l-.1 .3-.3 .1M71.8 66.1l.3 .4M71.8 66.1h.1M72.1 66.5h.5M72.1 65.6h.5M72.1 65.6l-.3 .5M72.3 65.2a.85 .85 0 0 1 .9 .9 .85 .85 0 0 1-.9 .8M72.4 65.1l.4 .2"/>
<path d="M72.4 65.1h.1M72.4 65.1l-.4 .2M72.6 65.6l.2 .5M72.8 67.3h-2.5v13h2.5M72.8 67.3h1.6v13h-1.6M72.8 67.3v13M72.8 66.1l-.2 .4M74.3 67.3v13M75.4 64.3h.1M75.4 64.3v19M75.4 64.3h-6v19h6M78.1 66.1l.3 .4"/>
<path d="M78.1 66.1h.1M78.2 66.1l.2 .4M78.4 66.5h.5M78.4 65.6h.5M78.4 65.6l-.3 .5M78.4 65.6l-.2 .5M78.7 65.2h.1M78.7 66.9h.1M78.7 65.2a.85 .85 0 0 1 .9 .9 .85 .85 0 0 1-.9 .8M78.7 65.1l.4 .2M78.7 65.1h.1M78.7 65.1l-.4 .2 .4-.2"/>
<path d="M78.9 65.6l.3 .5M79.1 67.3h-2.4v13h2.4M79.1 67.3h1.7v13h-1.7M79.1 67.3v13M79.2 66.1l-.3 .4M80.6 67.3v13M81.7 64.3h.1M81.7 64.3h-6v19h6M81.7 64.3v19M84.5 66.1l.3 .4M84.5 66.1h.1M84.8 66.5h.5"/>
<path d="M84.8 65.6h.5M84.8 65.6l-.3 .5M85 65.2a.85 .85 0 0 1 .9 .9 .85 .85 0 0 1-.9 .8M85.1 65.1l.4 .2M85.1 65.1h.1M85.1 65.1l-.4 .2M85.3 65.6l.2 .5M85.5 67.3h-2.5v13h2.5M85.5 67.3h1.6v13h-1.6M85.5 67.3v13M85.5 66.1l-.2 .4M87 67.3v13"/>
<path d="M88.1 64.3h.1M88.1 64.3h-6v19h6M88.1 64.3v19M190 62.2l4 2.1M190 62.2v40.5M194 64.3l4.3 1.7M194 64.3v40.5M198.3 66v40.5M199.3 69.1l.2 .2M199.3 69.1v33.1l4.7 2.8 37.7-21.7M199.5 69.3v32.5l4.8 2.8M200.8 61.6a5.7 5.7 0 0 0-2.5 4.4"/>
<path d="M204 60.9l.3 .1M204 60.9l-4.7 8.2M204.3 61l-4.8 8.3M246.2 74.9l-4.7 8.2M246.2 74.9l.3 .1M246.5 75l-4.8 8.3M58.9 88.4l-.3 .1a.92 .92 0 0 0-.4 1.1 1.12 1.12 0 0 0 .3 1.3l.4 .2M58.9 88.4v2.7M58.9 88.4h.2M58.9 91.1h.2M60.2 92.5l.2 .4h.2M60.2 86.5v8.1h.4"/>
<path d="M60.2 85.4v1.1M60.2 84.6v.8M60.2 80.2v1.2M60.2 81.4v3.2M60.2 90.6h.9M60.2 88.9l.9 .1M60.2 85.4h6.4M60.2 86.5h6.4M60.2 80.2h6.4M60.2 81.4h6.4M60.2 84.6h2.3M60.6 86.6h-.2l-.2 .4"/>
<path d="M60.6 90.6h.1M60.6 88.9v.1M60.6 92.9v1.7M60.6 92.9h1.9M60.6 94.6h1.9M60.7 88.9l.1-1 1.5 1v1.6l-1.5 1-.1-.9M61.4 88.3h-.3v2.9h.3M61.7 88.5v2.4M61.7 90.6h.2M61.7 89h.2M61.9 89l.3 .1v1.2l-.3 .3M61.9 89v1.6"/>
<path d="M62 85.3l.2-.4a.81 .81 0 0 1 1.1-.3 1.03 1.03 0 0 1 1.3 .3l.2 .4M62 85.3h2.8M62 85.3v.1M62.5 92.4l.1 .1M62.5 94.6h.1M62.5 87.1v1.3M62.5 91.1v1.3M62.5 92.9v1.7M62.5 87.1h-.9l1 1.5M62.6 92.8l-.1 .1M62.6 87l-.1 .1M62.6 86.6v1.9"/>
<path d="M62.6 90.9v3.7M62.6 94.6h1.6M62.6 88.2h1.6l-.2 .3h-1.2zM62.6 86.6v2M62.6 90.9l-1 1.5h.9M62.6 90.9h1.6M62.6 88.6h1.6M63.1 82.3h.6l.3 .5-.3 .5h-.6l-.3-.5zM64.2 86.6v2M64.2 90.9v3.7M64.2 90.9l1 1.5h-.9M64.2 92.8l.1 .1"/>
<path d="M64.2 87l.1 .1M64.2 94.6h.1M64.2 86.6v1.9M64.3 84.6h2.3M64.3 92.4l-.1 .1M64.3 87.1v1.3M64.3 91.1v1.3M64.3 92.9v1.7M64.3 92.9h1.9M64.3 87.1h.9l-1 1.5M64.3 94.6h1.9M64.8 85.3v.1"/>
<path d="M65.3 89.1v1.6M65.3 89.1l-.3 .2v1.2l.3 .2M65.3 89.1h.1M65.3 90.7h.1M65.7 91.3h.3M66 88.8l.1 .1M66 88.5h-.6v2.7M66 88.8v1.9M66 88.8v-.9l-1.4 1v1.6l1.4 1v-.8M66 89.1h.6M66.1 88.9h.5M66.2 86.6l.3 .1 .1 .3"/>
<path d="M66.2 88.9v.2M66.2 92.9v1.7M66.6 92.5l-.1 .2-.3 .2M66.6 85.8h.1M66.6 92l.1 .1M66.6 86.6h-7.5v6.3h1.1M66.7 90.6l-.7 .1M66.7 90.6v1.5M66.7 85.8v4.8M66.7 90.6h1M66.7 85.8h1M66.7 92.1h1"/>
<path d="M67.7 90.6h.1M67.7 85.8h.1M67.7 90.6v1.5M67.8 86.5l.2 .6M67.8 86.5h.1M67.8 86.5v.6M67.8 85.8l-.1 4.8M67.8 90.6v1.4M67.8 92l-.1 .1M67.8 87.1v3.5M67.8 92v.1M68 87.1v.6"/>
<path d="M68 87.1h-.2M68 87.7l-.2 .2M68 87.7l22.9 .6M68.1 86.1l-.3 .4M68.1 86.1l22.8 .6M68.2 87.7v4.4h-.4M68.2 91.3h.1M68.2 88.5h.1M68.3 88.5l.2 .1a.99 .99 0 0 1 .5 1.3 1.08 1.08 0 0 1-.7 1.4M68.3 88.5v2.8M71.8 82l.3 .4M71.8 82h.1"/>
<path d="M72.1 82.4h.5M72.1 81.6h.5M72.1 81.6l-.3 .4M72.3 81.2a.85 .85 0 0 1 .9 .8 .85 .85 0 0 1-.9 .9M72.4 81l-.4 .2M72.4 81l.4 .3M72.4 81h.1M72.6 81.6l.2 .4M72.8 82l-.2 .4M75.4 83.3h.1M78.1 82l.3 .4M78.1 82h.1"/>
<path d="M78.2 82l.2 .4M78.4 82.4h.5M78.4 81.6h.5M78.4 81.6l-.3 .4M78.4 81.6l-.2 .4M78.7 81.2h.1M78.7 82.9h.1M78.7 81.2a.85 .85 0 0 1 .9 .8 .85 .85 0 0 1-.9 .9M78.7 81l-.4 .2 .4-.2M78.7 81l.4 .3M78.7 81h.1M78.9 81.6l.3 .4"/>
<path d="M79.2 82l-.3 .4M81.7 83.3h.1M84.5 82l.3 .4M84.5 82h.1M84.8 82.4h.5M84.8 81.6h.5M84.8 81.6l-.3 .4M85 81.2a.85 .85 0 0 1 .9 .8 .85 .85 0 0 1-.9 .9M85.1 81l-.4 .2M85.1 81l.4 .3M85.1 81h.1M85.3 81.6l.2 .4"/>
<path d="M85.5 82l-.2 .4M88.1 83.3h.1M90.9 86.8v4.8l5.5-.2M90.9 86.8h10.6M101.5 86.8v3.7l-5.1 .9M166.4 97.4h-.2v1.8l.3 .1M166.4 97.4l1.3 .8M166.5 90.9l.9 .5M166.5 90.9v6.3M166.5 99.3v-.7l1.1 1.4M166.9 99.1l-.4 .2M166.9 99.1l-.4 .3v.9"/>
<path d="M167.4 91.4v5.3M167.4 99.7v.1M167.4 99.8l-1.2 .7M167.5 91.3l-.1 .1M167.5 90.3l-1 .6M167.5 96.6l-1.3 .8M167.6 96.7l1.3 .8M167.6 96.7l-1.2 .7M167.7 98.2l.1 .1M167.8 98.6l-.7-.4 .7 1.7M167.8 98.3v.3M168.9 97.5h.2"/>
<path d="M168.9 97.5l-1.2 .7M169 99.2l.7 .5-.8 .8-1.1-.6M169 99v.2M169 99.2l-1.2 .7M169.1 98.9l-.1 .1M169.1 98.9l1.3 .8M169.3 97.3l-.2 .2M170.2 98.2h.1M170.2 98.2l-1.2 .7M170.2 97.2l-2.4 1.4M170.2 96.7l-.8 .1M170.2 96.9l-2.4 1.4"/>
<path d="M170.2 96.7l-.8 .5M170.3 98.2l1.3 .8M170.3 98.2l-1.2 .7M170.4 99.7l.2 .5M171.6 99h.5M171.6 99l-1.2 .7M172.4 92.1l.1 .5 .3 .3M172.4 92.1l.1 .1M172.5 92.2v.4l.3 .3M172.5 92.2l.7 .4M172.8 92.9l.7 .4M173.2 92.6h.2"/>
<path d="M173.2 92.6l.3 .7M173.4 92.6a.65 .65 0 0 0 .3 .7 .65 .65 0 0 0 .7-.1M173.4 89.2v3.4M173.5 93.3v4.9l-1.4 .8M173.5 96.7l.8 .1M174.3 97.3h.1M174.3 93.3v4M174.3 97.3l.4 .2M174.4 93.3l-.4 .1-.5-.1M174.4 97.3l-.9 .6M174.4 93.2v.1M174.7 93.1v4.4"/>
<path d="M174.7 86.6a1.08 1.08 0 0 1 1.5-.4 1.08 1.08 0 0 1 .4 1.4 2.71 2.71 0 0 1-2.4 2.5 1.77 1.77 0 0 1-.2-2.5zM174.8 87.3a.78 .78 0 0 1 1-.4 .78 .78 0 0 1 .5 .9 1.44 1.44 0 0 1-1.9 1.5l-.2-.5 .1-.6zM175.5 88.5l-.2 .1M175.5 88.5l.4 .3M175.5 87.9l.6-.2a.83 .83 0 0 1 0 1 .83 .83 0 0 1-.9 .3v-.3zM175.7 88v.1M175.7 88.1l-.2 .4M175.7 88.1l.4 .2M175.9 86.9a1.19 1.19 0 0 0-1.6 .9l-.1 .4a.82 .82 0 0 0 .3 1.1M176 96.7l-1.3 .8M176 92.3v4.4M176.1 88.3l-.2 .5"/>
<path d="M176.1 88.3l-.1-.4-.5 .2-.2 .5 .2 .3 .4-.1M176.2 92.2v4.4l-.2 .1M176.2 96.4l.1 .2M176.2 86.2a1.42 1.42 0 0 0-2 .5 2.28 2.28 0 0 0-.4 3.2l.2 .1M176.3 90.9l.1 .5 .4 .4M176.3 90.9h.2M176.3 88.5v2.4M176.3 92.1v4.5M176.5 90.9l.1 .5 .2 .3 13.2 8.5M176.5 90.9l13.5 8.8M176.5 88.1v2.8M176.8 91.8h.2l-2.6 1.5"/>
<path d="M176.8 91.8l-2.4 1.4M176.9 91.7l-.1 .1M177.2 92.3h.1M177.2 94.4a.35 .35 0 0 0 .1 .4 .35 .35 0 0 0 .4 0M177.2 91.9v2.5M177.2 94.4l.5 .4M177.3 92l-.1 .3M177.6 92.1l-.4 .3M178.2 92.5l-.2 .5-.8 .4M178.2 92.6v.1a.91 .91 0 0 1-1 .8M179.8 93.6l-2.1 1.2M180.6 94.1l-4.3 2.5"/>
<path d="M180.8 94.3l-10.2 5.9M182.1 95.1l-11.5 6.7M182.9 95.6l-12.6 7.3M183 95.6l-12.7 7.3M183.2 95.8l-12.6 7.3M184.5 96.7l-13.9 8M184.6 96.7l-14 8.2M241.5 83.1l-37.2 21.5M241.5 83.1l.2 .2M60.6 118.9h-.4v69.8h-1.1v-12.7h1.1M60.6 118.9h1.9M60.6 118.9v63.5"/>
<path d="M62.5 118.9h.1M62.5 118.9v63.5M62.6 118.9h1.6M62.6 118.9v63.5M62.6 118.9v64.3M64.2 118.9v64.3M64.2 118.9h.1M64.2 118.9v63.5M64.3 118.9v63.5M64.3 118.9h1.9M66.2 118.9h.4v63.5h-.4M66.2 118.9v63.5"/>
<path d="M89.5 120v.4M89.5 120l.5-.1a.62 .62 0 0 1 .7 .6M89.5 120l-2.5 .4M166.2 100.5l.1 1.9 1.5 1M166.2 100.5l.3 .2M166.5 100.7v.1M166.5 100.8v.8M167.1 102.6l.7-.9 1.1 .7 .8 1.6-.6-.4M167.1 102.6l.6 .3M167.6 100v1.3l-1.1 .3M167.6 101l-1.1 .6M167.6 100.2l-1.1 .6"/>
<path d="M167.6 100l-1.1 .7M167.7 102.9l.1 .1M167.8 103v.4M168.1 100.6a.76 .76 0 0 1 .6 1.1 .76 .76 0 0 1-.6-1.1zM168.1 101.9l-1 .7M168.8 102.3l-1.1 .6M168.9 102.4l-1.1 .6M169.1 103.6l-.1 .5 1.4 .8 .2-.2M169.1 102.7l-1.3 .7M169.2 102.3l1.1 1.4v-.8M169.4 103.4l-.4 .2M169.4 103.4l-.3 .2"/>
<path d="M170.3 101.6v-.9l-1.1 .3v1.3M170.3 101.6l.3 .2M170.3 102.9l.3 .2M170.3 101.6l-1.1 .7M170.6 100.2v1.6M170.6 103.1v1.6M190 102.7a2.37 2.37 0 0 0 1 2.2l4 2.1M190 102.7l4 2.1M194 104.8a2.22 2.22 0 0 0 1.3 2.3l3.9 1.2M194 104.8l4.3 1.7M199.3 101.7l5 2.9M204 104.5l-.4 .2"/>
<path d="M66.6 126.8h.1M66.7 125.2l-.1 .2M66.7 125.2v1.6M66.7 126.8v47.4M66.7 126.8h1M66.7 125.2h1M67.7 126.8h.1M67.7 125.2v1.6M67.7 125.2l.1 .2M67.7 126.8v47.4M67.8 125.2l.2 .3M67.8 125.2h.1"/>
<path d="M67.8 126.8v47.4M67.8 129.3h.4v4.3h-.4M67.8 125.4v1.4M67.8 125.4l.2 .1M67.8 126.8h.2M68 125.5v1.3M68 126.8v2.5M68 133.6v33.8M68.2 132.9h.1M68.2 130.1h.1M68.3 130.1l.3 .1a.86 .86 0 0 1 .4 1.1 1.03 1.03 0 0 1-.3 1.3l-.4 .3M68.3 130.1v2.8"/>
<path d="M71.5 123.5v.9M71.5 124.4h.1M73.2 123.4l-.1-.1-1.4 .1-.2 .1M73.2 123.4l-1.7 .1M73.2 123.4v.9M73.2 124.3l-1.7 .1M73.2 124.3v.1M74.4 122.9l.4 .4 .7 .2 .9-.1M74.4 122.4a1.72 1.72 0 0 0 1.9 .7M74.4 124.3l-.1-3.7a3.2 3.2 0 0 0-3.8 1.7l-.2 1 .1 1.2M75.4 123.5v1.4M75.7 124.3l-6.3 .2v.6"/>
<path d="M75.7 124.3v.6M76.3 123.1l.2 .5M76.5 123.6l.2 .3M76.5 123.6h.1M76.7 123l-.4 .1M76.7 124.2l-1.2 .1M76.7 123.6h-.2M77.6 121v-.7h-.3v1M77.8 123.3l.1 .8M77.9 124.1v.1M79.5 123.2l-.6-.1-1.1 .2M79.5 123.2l-1.7 .1"/>
<path d="M79.5 123.2l.1 .9M79.6 124.1h-1.7M79.6 124.1h-.1M80.7 121.7l2.6-.8 .1 .5-2.7 .9M80.8 124.1l-.2-3.7a3.7 3.7 0 0 0-3.2 .9 3.1 3.1 0 0 0-.7 2.9M81.5 123.8h-.7M81.7 124.4h.4M81.7 124.1h.4M81.7 124.1l-6 .2M81.7 124.1v.6M82.1 124.1l6-.2v.6v-.3M82.1 124.1v.6"/>
<path d="M82.6 123.8v.2M82.7 121.8h.1M82.7 121.8l-.9 .2a.95 .95 0 0 0-.8 1.1 .95 .95 0 0 0 1.1 .8l.9-.2M82.7 121.8l.3 1.9M83 123.7h.1M83.1 121.8h-.4M83.1 121.8v.3M83.3 121.7l-.2 .1M84.2 123v.9M84.2 123.9v.1M85.9 123l-.9-.1-.8 .1M85.9 123h-1.7"/>
<path d="M85.9 123v.9M85.9 123.9h-1.7M85.9 123.9h.1M87.1 123.3l.8 .6M87.1 123.9l-.1-3.7a3.7 3.7 0 0 0-3.3 .9 3.2 3.2 0 0 0-.7 2.9M88.1 124.2h.1M88.1 124l.8-.1v.6M89.2 120.8l-.4 .1 .1 .3 .4-.1M89.2 120.8l.1 .3M89.5 120.3l.7-.1 .2 .3M89.5 120.4l-2.5 1.4M89.5 120.4l-2.5 .4"/>
<path d="M90.2 120.8h.1M90.2 120.8l-.9 .3M90.3 120.8l.6 .1M90.3 120.8v.6h.3l.1-.5M90.9 120.9v4.7M90.9 124.4l-23.1 .8M90.9 125.6v49.6M90.9 125.6h10.6M90.9 120.9l5.5 .1M90.9 126l-22.9 .8M93 120.6l-2.8-.1-1 .3M93 120.6h.4v.3"/>
<path d="M93 120.6v.3M96.4 121v58.8M96.4 121l5.1 1v3.6M101.5 125.6v49.6M58.9 177.8l-.2 .1a.97 .97 0 0 0-.5 1.3 1.03 1.03 0 0 0 .7 1.4M58.9 177.8v2.8M58.9 177.8h.2M66.6 174.2h.1M66.6 175.6l.1 .2M66.7 174.2v1.6M66.7 174.2h1M66.7 175.8h1"/>
<path d="M67.7 174.2v1.6M67.7 174.2h.1M67.8 175.8l23.1 .8M67.8 175.8h.1M67.8 167.4h.4v4.3h-.4M67.8 174.2v1.4M67.8 175.6l-.1 .2M67.8 174.2h.2M68 175.5l-.2 .3M68 174.2v1.3M68 175.5l-.2 .1M68 174.2l22.9 .8"/>
<path d="M68 171.7v2.5M68.2 171h.1M68.2 168.2h.1M68.3 168.2l.3 .1a.86 .86 0 0 1 .4 1.1 1.03 1.03 0 0 1-.3 1.3l-.4 .3M68.3 168.2v2.8M90.9 175.2v4.8l5.5-.2M90.9 175.2h10.6M101.5 175.2v3.7l-5.1 .9M58.9 184.2l-.3 .1a.92 .92 0 0 0-.4 1.1 1.12 1.12 0 0 0 .3 1.3l.4 .2M58.9 184.2v2.7M58.9 184.2h.2M58.9 186.9h.2"/>
<path d="M58.9 180.6h.2M60.2 182.4h.4M60.2 184.7h.6v-.9l1.5 1v1.6l-1.5 1-.1-1M60.2 186.4h.7M60.2 184.8h.7M60.6 182.4l-.2 .1-.2 .3M60.6 182.4h1.9M61.4 184.2h-.5v2.8h.5M61.5 184.2v2.7M61.5 186.4h.4M61.5 184.8h.4M61.9 184.8l.3 .2v1.2l-.3 .2"/>
<path d="M61.9 184.8v1.6M62 183.6v-.4h2.8v.4M62.2 183.8h2.4M62.5 182.4h.1M62.5 182.4h.1l-.1 .6h-.9l1 1.4h1.6l1-1.4h-.9v-.6M62.6 182.4h1.6M62.6 184l.2 .4h1.2l.2-.4M62.6 184h1.6M62.6 183.8v.2M64.2 183.8v.2M64.2 182.4h.1M64.3 182.4h1.9"/>
<path d="M66.2 182.4l.4 .2v2.1h-.6v-.9l-1.4 1v1.6l1.4 1v-1h.6l-.1 2.2-2.3 .1 .1-.5h.9l-1-1.5h-1.6l-1 1.5h.9l.1 .5h-2.1l-.3-.4"/>
<circle cx="63.4" cy="28.6" r=".8"/>
<circle cx="63.4" cy="28.6" r="1.39"/>
<circle cx="63.4" cy="21.6" r=".64"/>
<circle cx="63.4" cy="52.7" r="1.39"/>
<circle cx="63.4" cy="52.7" r=".8"/>
<circle cx="63.4" cy="59.7" r=".64"/>
<circle cx="76.2" cy="46" r=".75"/>
<circle cx="76.2" cy="46" r=".86"/>
<circle cx="85.4" cy="46" r=".75"/>
<circle cx="85.4" cy="46" r=".86"/>
<circle cx="63.4" cy="66.7" r=".8"/>
<circle cx="63.4" cy="66.7" r="1.39"/>
<circle cx="72.3" cy="66.1" r=".85"/>
<circle cx="72.3" cy="66.1" r=".75"/>
<circle cx="78.7" cy="66.1" r=".75"/>
<circle cx="78.7" cy="66.1" r=".85"/>
<circle cx="85" cy="66.1" r=".75"/>
<circle cx="85" cy="66.1" r=".85"/>
<circle cx="63.4" cy="82.8" r=".8"/>
<circle cx="63.4" cy="82.8" r="1.39"/>
<circle cx="63.4" cy="89.7" r=".64"/>
<circle cx="72.3" cy="82" r=".85"/>
<circle cx="72.3" cy="82" r=".77"/>
<circle cx="78.7" cy="82" r=".77"/>
<circle cx="78.7" cy="82" r=".85"/>
<circle cx="85" cy="82" r=".77"/>
<circle cx="85" cy="82" r=".85"/>
<circle cx="82" cy="122.9" r=".32"/>
<circle cx="63.4" cy="185.6" r=".64"/>
</g>
<g font-size="7.1">
<text x="203" y="198.7">A</text>
<text x="263.2" y="198.9">A</text>
</g>
<g font-size="4.9">
<text x="208.6" y="175.7">Control Box Support Assembly</text>
<text x="219.8" y="196.7">EML2322L-A-5</text>
</g>
<g font-size="4.2">
<text x="45.3" y="123.6">1.0</text>
<text x="39.1" y="147.2">10</text>
<text x="224.2" y="154.8">NOTES:</text>
<text x="224.2" y="158.9">1. QTY: 1</text>
<text x="224.2" y="163.1">2. DIMS IN INCHES</text>
</g>
<g font-size="3.5">
<text x="201.2" y="170.7">TITLE:</text>
<text x="216" y="181.4">M. BRAOJOS</text>
<text x="202" y="190.7">SIZE</text>
<text x="210.6" y="190.6">DWG. NO.</text>
<text x="216" y="186.2">J. JOHNSEN</text>
<text x="262.4" y="190.9">REV</text>
<text x="202.9" y="204.6">SCALE: 1:4</text>
<text x="248.1" y="204.6">SHEET 3 OF 3</text>
</g>
<g font-size="3.2">
<text x="152.7" y="185.7">TOLERANCE UNLESS NOTED</text>
<text x="145.5" y="191.5">DIMENSION</text>
<text x="168.1" y="190.5">PLACES IN DIMENSION</text>
<text x="149.4" y="194.6">TYPE</text>
<text x="169.8" y="194.6">0.0</text>
<text x="179.8" y="194.6">0.00</text>
<text x="190.7" y="194.6">0.000</text>
<text x="144.7" y="199.6">LOCATIONAL</text>
<text x="168.7" y="199.4">0.050</text>
<text x="180.2" y="199.4">0.020</text>
<text x="191.3" y="199.5">0.005</text>
<text x="146.5" y="204.6">ANGULAR</text>
<text x="170.4" y="204.2">5</text>
<text x="181.5" y="204.6">2</text>
<text x="193.1" y="204.6">0.5</text>
<text x="44.2" y="210.4">5</text>
<text x="94.6" y="210.3">4</text>
<text x="143.1" y="210.4">3</text>
<text x="193.2" y="210.3">2</text>
<text x="245.4" y="210.6">1</text>
</g>
<text font-size="3" x="14" y="213.5">SOLIDWORKS Educational Product. For Instructional Use Only.</text>
<g font-size="2.3">
<text x="200.8" y="185.7">DESIGNED</text>
<text x="201" y="180.9">DRAWN</text>
</g>
</svg>
